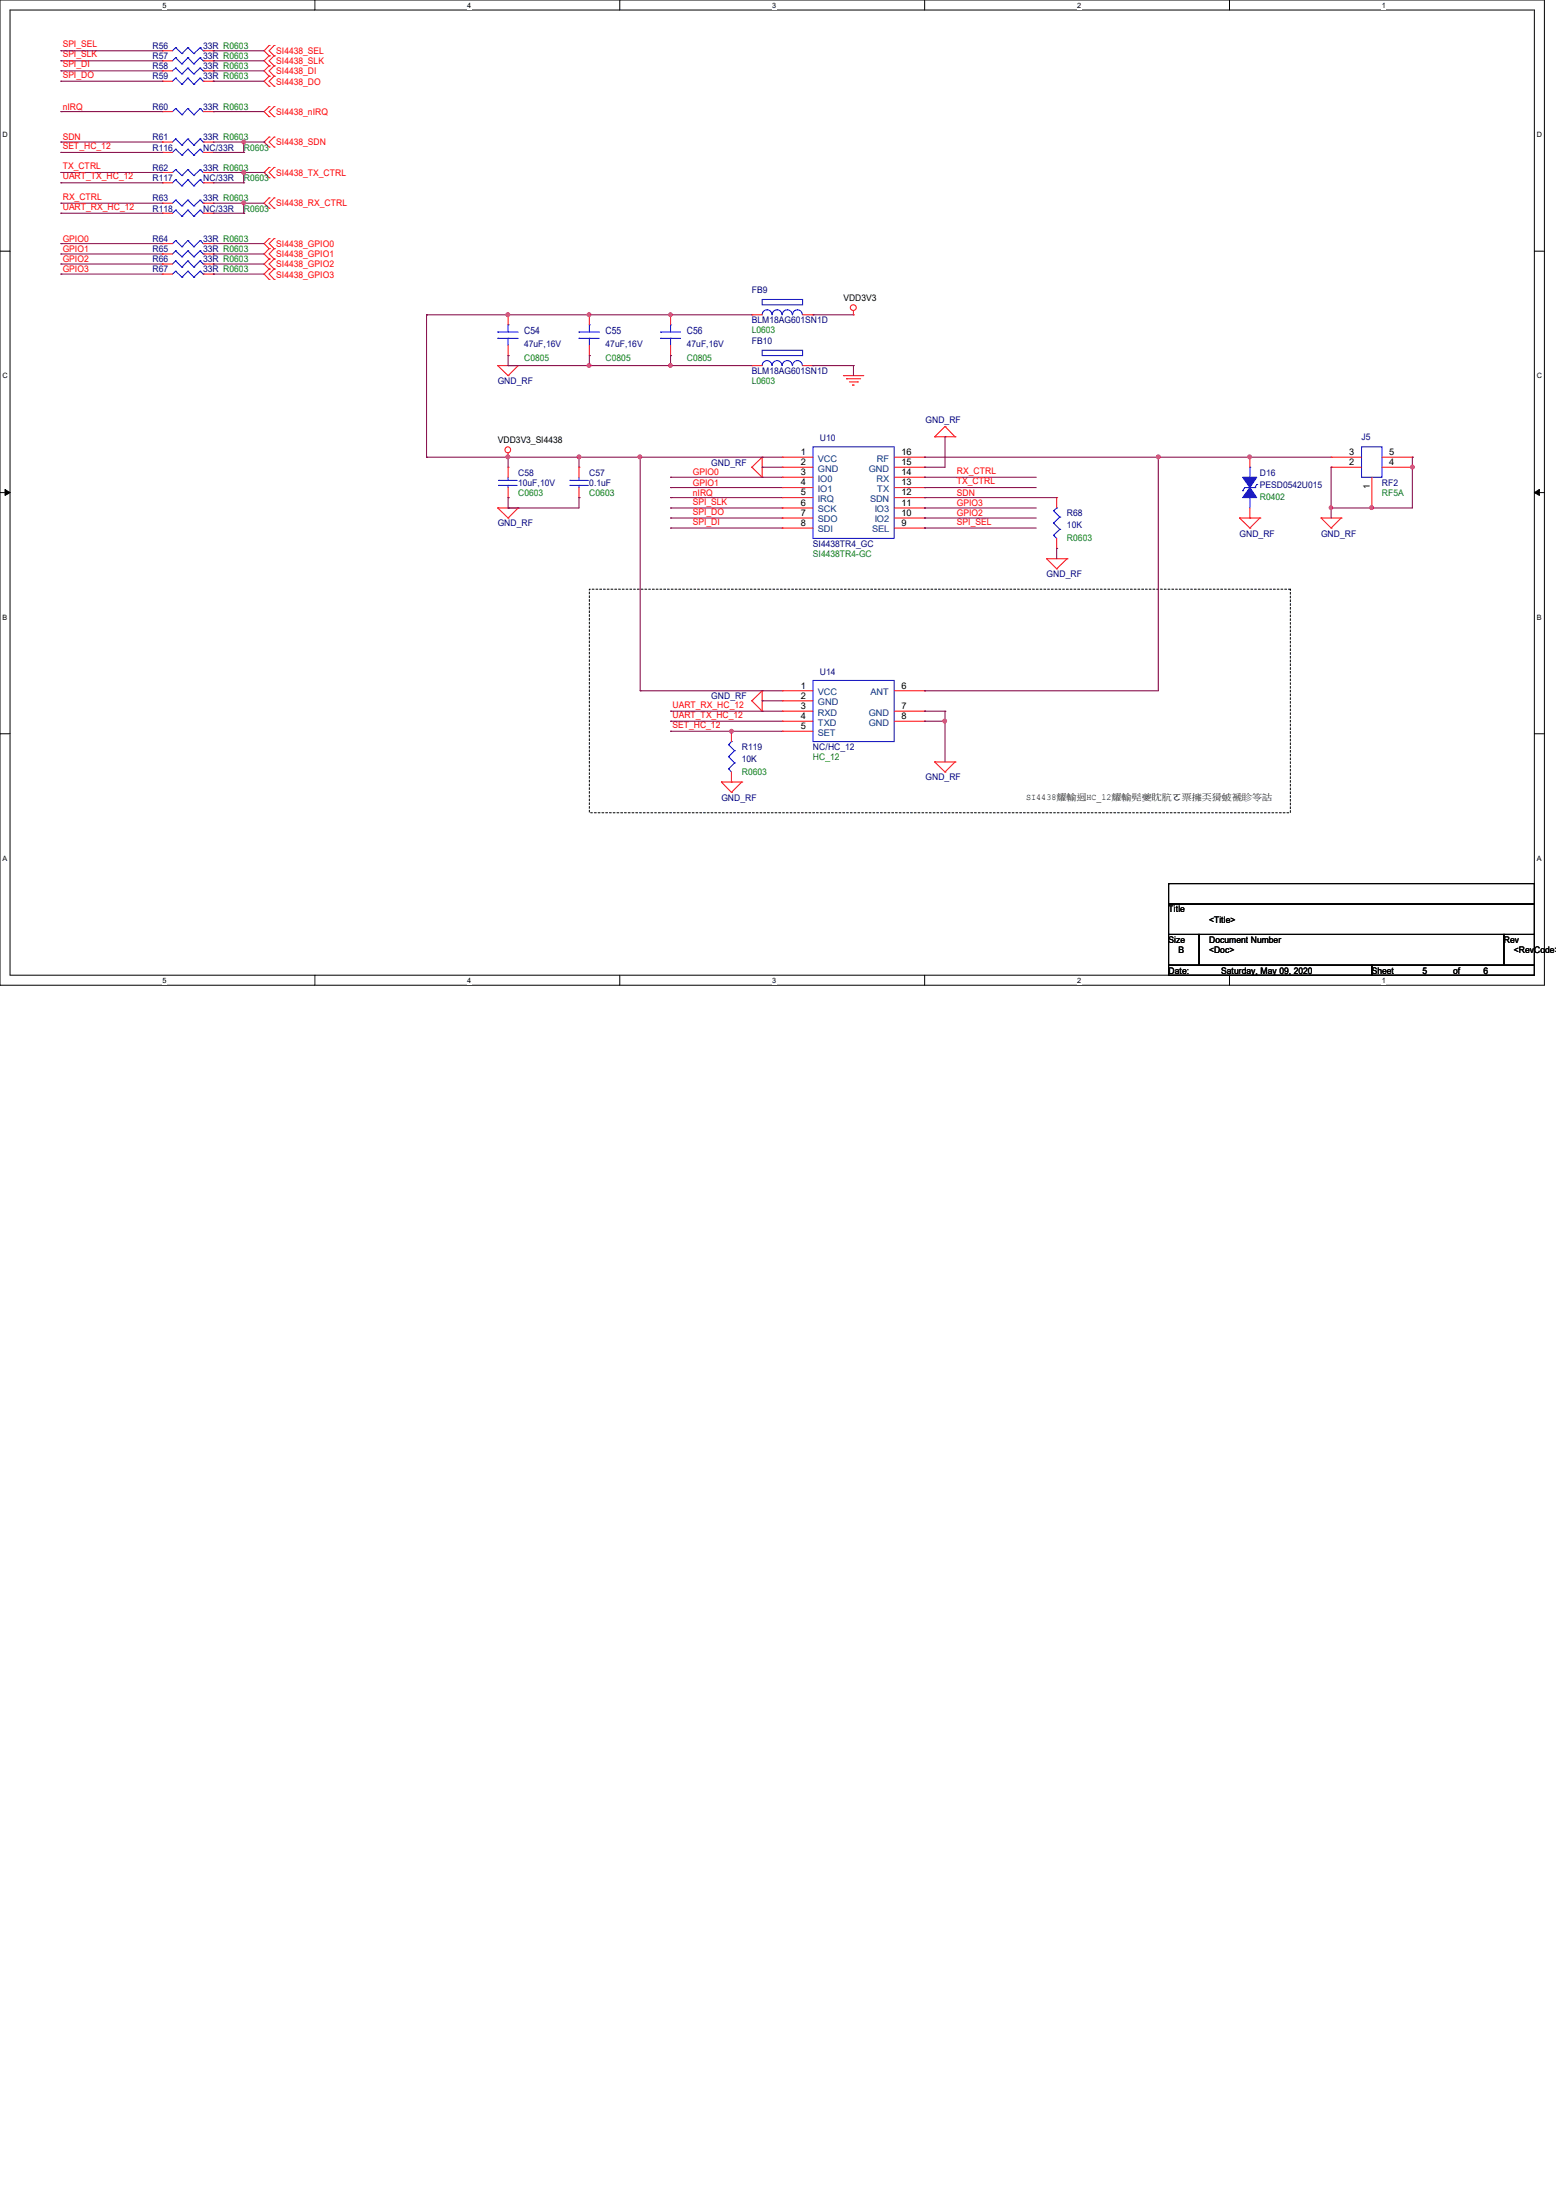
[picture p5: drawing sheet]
<svg xmlns="http://www.w3.org/2000/svg" width="210mm" height="297mm" viewBox="0 0 210 297" stroke-linecap="round" stroke-linejoin="round" font-family="sans-serif">
<path d="M0 0h208.4v133h-208.4zM1.4 1.4h205.7v130.3h-205.7z" fill="none" stroke="#000" stroke-width=".13"/>
<g fill="#fff">
<path d="M21.9 .1h.6v1.1h-.6z"/>
<path d="M21.9 131.8h.6v1.1h-.6z"/>
</g>
<path d="M42.5 0v1.4M42.5 131.7v1.3" fill="none" stroke="#000" stroke-width=".13"/>
<g fill="#fff">
<path d="M63.1 .1h.5v1.1h-.5z"/>
<path d="M63.1 131.8h.5v1.1h-.5z"/>
</g>
<path d="M83.7 0v1.4M83.7 131.7v1.3" fill="none" stroke="#000" stroke-width=".13"/>
<g fill="#fff">
<path d="M104.2 .1h.6v1.1h-.6z"/>
<path d="M104.2 131.8h.6v1.1h-.6z"/>
</g>
<path d="M124.8 0v1.4M124.8 131.7v1.3" fill="none" stroke="#000" stroke-width=".13"/>
<g fill="#fff">
<path d="M145.4 .1h.5v1.1h-.5z"/>
<path d="M145.4 131.8h.5v1.1h-.5z"/>
</g>
<path d="M165.9 0v1.4M165.9 131.7v1.3" fill="none" stroke="#000" stroke-width=".13"/>
<g fill="#fff">
<path d="M186.5 .1h.6v1.1h-.6z"/>
<path d="M186.5 131.8h.6v1.1h-.6z"/>
<path d="M.3 17.6h.8v1.1h-.8z"/>
<path d="M207.4 17.6h.8v1.1h-.8z"/>
<path d="M.3 50.2h.8v1.1h-.8z"/>
<path d="M207.4 50.2h.8v1.1h-.8z"/>
</g>
<path d="M0 33.9h1.4M207.1 33.9h1.3" fill="none" stroke="#000" stroke-width=".13"/>
<g fill="#fff">
<path d="M.3 82.8h.7v1.1h-.7z"/>
<path d="M207.4 82.8h.7v1.1h-.7z"/>
</g>
<path d="M0 66.5h1.4M207.1 66.5h1.3" fill="none" stroke="#000" stroke-width=".13"/>
<path d="M.7 66.1l.7 .4-.7 .4zM207.1 66.5l.7-.4v.8z" fill="#000" stroke="#000" stroke-width=".13"/>
<g fill="#fff">
<path d="M.3 115.3h.7v1.1h-.7z"/>
<path d="M207.4 115.3h.7v1.1h-.7z"/>
</g>
<path d="M0 99.1h1.4M207.1 99.1h1.3M157.7 119.3h49.4v2.7h-49.4zM157.7 122h49.4v4.2h-49.4zM157.7 126.2h4.1v4.1h-4.1zM157.7 130.3h27.5v1.4h-27.5zM161.8 126.2h41.2v4.1h-41.2zM185.2 130.3h21.9v1.4h-21.9zM203 126.2h4.1v4.1h-4.1z" fill="none" stroke="#000" stroke-width=".13"/>
<path d="M79.5 79.5h94.7v30.2h-94.7z" fill="none" stroke="#000" stroke-width=".13" stroke-dasharray=".3"/>
<g fill="none" stroke="#f00" stroke-width=".13">
<path d="M21.9 11h.1M21.9 6.9h.1M21.9 15.1h.1M21.9 8.2h.1M21.9 19.2h.1M21.9 9.6h.1M21.9 11h1.4M21.9 6.9h1.4M21.9 15.1h1.4M21.9 8.2h1.4M21.9 19.2h1.4M21.9 9.6h1.4"/>
<path d="M27.4 11h1.4M27.4 6.9h1.4M27.4 15.1h1.4M27.4 8.2h1.4M27.4 19.2h1.4M27.4 9.6h1.4M28.8 11h.1M28.8 6.9h.1M28.8 15.1h.1M28.8 8.2h.1M28.8 19.2h.1M28.8 9.6h.1"/>
<path d="M36.3 10.3h.1M36.3 11.6h.1M36.3 7.5h.1M36.3 8.9h.1M36.3 6.1h.1M36.3 14.4h.1M36.3 15.7h.1M36.3 18.5h.1M36.3 19.9h.1M36.3 10.3l-.7 .7 .7 .6M36.3 7.5l-.7 .7 .7 .7M36.3 8.9l-.7 .7 .7 .7"/>
<path d="M36.3 6.1l-.7 .8 .7 .6M36.3 14.4l-.7 .7 .7 .6M36.3 18.5l-.7 .7 .7 .7M37 11.6h.1M37 10.3h.1M37 8.9h.1M37 7.5h.1M37 6.1h.1M37 15.7h.1M37 14.4h.1M37 19.9h.1M37 18.5h.1"/>
<path d="M37 10.3l-.7 .7 .7 .6M37 7.5l-.7 .7 .7 .7M37 8.9l-.7 .7 .7 .7M37 6.1l-.7 .8 .7 .6M37 14.4l-.7 .7 .7 .6M37 18.5l-.7 .7 .7 .7M21.9 24.7h.1M21.9 35.6h.1M21.9 37h.1M21.9 28.8h.1M21.9 20.6h.1M21.9 23.3h.1"/>
<path d="M21.9 27.4h.1M21.9 32.9h.1M21.9 34.3h.1M21.9 24.7h1.4M21.9 35.6h1.4M21.9 37h1.4M21.9 28.8h1.4M21.9 20.6h1.4M21.9 23.3h1.4M21.9 27.4h1.4M21.9 32.9h1.4M21.9 34.3h1.4"/>
<path d="M27.4 24.7h1.4M27.4 35.6h1.4M27.4 37h1.4M27.4 28.8h1.4M27.4 20.6h1.4M27.4 23.3h1.4M27.4 27.4h1.4M27.4 32.9h1.4M27.4 34.3h1.4M28.8 24.7h.1M28.8 35.6h.1M28.8 37h.1"/>
<path d="M28.8 28.8h.1M28.8 20.6h.1M28.8 23.3h.1M28.8 27.4h.1M28.8 32.9h.1M28.8 34.3h.1M36.3 22.6h.1M36.3 24h.1M36.3 26.7h.1M36.3 28.1h.1M36.3 32.2h.1M36.3 33.6h.1"/>
<path d="M36.3 35h.1M36.3 36.3h.1M36.3 37.7h.1M36.3 22.6l-.7 .7 .7 .7M36.3 26.7l-.7 .7 .7 .7M36.3 32.2l-.7 .7 .7 .7M36.3 33.6l-.7 .7 .7 .7M36.3 35l-.7 .6 .7 .7M36.3 36.3l-.7 .7 .7 .7M37 24h.1M37 22.6h.1M37 28.1h.1"/>
<path d="M37 26.7h.1M37 33.6h.1M37 32.2h.1M37 35h.1M37 36.3h.1M37 37.7h.1M37 22.6l-.7 .7 .7 .7M37 26.7l-.7 .7 .7 .7M37 32.2l-.7 .7 .7 .7M37 33.6l-.7 .7 .7 .7M37 35l-.7 .6 .7 .7M37 36.3l-.7 .7 .7 .7"/>
<path d="M67.2 49.4h.1M67.2 49.4h2.7M67.2 49.4l1.4 1.3M68.6 50.7h.1M68.6 48h.1M68.6 42.5h.1M68.6 42.5v1.4M68.6 46.6v1.4M69.9 49.4h.1M69.9 49.4l-1.3 1.3M79.5 48h.1M79.5 42.5h.1"/>
<path d="M79.5 42.5v1.4M79.5 46.6v1.4M90.5 48h.1M90.5 42.5h.1M90.5 42.5v1.4M90.5 46.6v1.4M101.5 49.4h.1M101.5 42.5h.1M101.5 49.4h1.4M101.5 42.5h1.4M108.3 49.4h1.4M108.3 42.5h1.4"/>
<path d="M109.7 49.4h.1M109.7 42.5h.1M113.8 50.7h.1M113.8 50.7h2.8M114.3 51.1h.1M114.3 51.1h1.9M114.6 51.6h1.1M115.1 52h.1M115.1 52h.2M115.2 42.5h.1M115.2 42v.5M115.7 51.6h.1"/>
<path d="M126.2 59h.1M126.2 59h2.7M127.6 57.6h.1M127.6 57.6l-1.4 1.4M127.6 57.6l1.3 1.4M128.9 59h.1M67.2 68.6h.1M67.2 68.6h2.7M67.2 68.6l1.4 1.3M68.6 61.7h.1M68.6 69.9h.1M68.6 67.2h.1"/>
<path d="M68.6 63.1h.1M68.6 61.2v.5M68.6 63.1v1.3M68.6 65.8v1.4M69.9 68.6h.1M69.9 68.6l-1.3 1.3M78.1 67.2h.1M78.1 63.1h.1M78.1 63.1v1.3M78.1 65.8v1.4M101.5 63.1h.1M101.5 63.1l1.4 1.3"/>
<path d="M102.9 64.4h.1M102.9 61.7h.1M102.9 61.7v2.7M102.9 61.7l-1.4 1.4M105.6 61.7h.1M105.6 63.1h.1M105.6 64.4h.1M105.6 65.8h.1M105.6 67.2h.1M105.6 68.6h.1M105.6 69.9h.1M105.6 71.3h.1"/>
<path d="M105.6 68.6h4.1M105.6 69.9h4.1M105.6 61.7h4.1M105.6 63.1h4.1M105.6 64.4h4.1M105.6 65.8h4.1M105.6 67.2h4.1M105.6 71.3h4.1M120.7 68.6h4.1M120.7 69.9h4.1M120.7 61.7h4.1M120.7 63.1h4.1"/>
<path d="M120.7 64.4h4.1M120.7 65.8h4.1M120.7 67.2h4.1M120.7 71.3h4.1M124.8 71.3h.1M124.8 69.9h.1M124.8 68.6h.1M124.8 67.2h.1M124.8 65.8h.1M124.8 64.4h.1M124.8 63.1h.1M124.8 61.7h.1"/>
<path d="M141.3 75.4h.1M141.3 75.4h2.7M141.3 75.4l1.3 1.4M142.6 76.8h.1M142.6 74h.1M142.6 67.2h.1M142.6 67.2v1.4M142.6 72.7v1.3M144 75.4h.1M144 75.4l-1.4 1.4M167.3 69.9h.1M167.3 69.9h2.8"/>
<path d="M167.3 69.9l1.4 1.4M168.7 71.3h.1M168.7 69.9h.1M168.7 61.7h.1M168.7 61.7v1.4M168.7 68.6v1.3M170.1 69.9h.1M170.1 69.9l-1.4 1.4M178.3 69.9h.1M178.3 69.9h2.7M178.3 69.9l1.4 1.4M179.7 71.3h.1"/>
<path d="M179.7 61.7h.1M179.7 63.1h.1M179.7 61.7h4.1M179.7 63.1h4.1M181 69.9h.1M181 69.9l-1.3 1.4M185.2 68.6h.1M185.2 64.4v4.2M186.5 61.7h4.1M186.5 63.1h4.1M190.6 63.1h.1M190.6 61.7h.1"/>
<path d="M98.7 98.7h.1M98.7 98.7v1.4M101.5 94.6h.1M101.5 94.6l1.4 1.4M102.9 96h.1M102.9 93.3h.1M102.9 93.3v2.7M102.9 93.3l-1.4 1.3M105.6 93.3h.1M105.6 94.6h.1M105.6 96h.1M105.6 97.4h.1"/>
<path d="M105.6 98.7h.1M105.6 93.3h4.1M105.6 94.6h4.1M105.6 96h4.1M105.6 97.4h4.1M105.6 98.7h4.1M120.7 93.3h4.1M120.7 96h4.1M120.7 97.4h4.1M124.8 93.3h.1M124.8 96h.1M124.8 97.4h.1"/>
<path d="M97.4 105.6h.1M97.4 105.6h2.7M97.4 105.6l1.3 1.4M98.7 107h.1M98.7 105.6h.1M98.7 104.2v1.4M100.1 105.6h.1M100.1 105.6l-1.4 1.4M126.2 102.9h.1M126.2 102.9h2.7M126.2 102.9l1.4 1.3M127.6 104.2h.1"/>
<path d="M128.9 102.9h.1M128.9 102.9l-1.3 1.3"/>
<circle cx="115.2" cy="41.5" r=".39"/>
<circle cx="68.5" cy="60.7" r=".39"/>
</g>
<g fill="none" stroke="#00f" stroke-width=".13">
<path d="M23.7 10.5h.1M23.7 6.4h.1M23.7 14.6h.1M23.7 7.8h.1M23.7 18.8h.1M23.7 9.2h.1M23.7 10.5l-.4 .5M23.7 10.5l.9 .9M23.7 6.4l-.4 .5M23.7 6.4l.9 .8M23.7 14.6l-.4 .5M23.7 14.6l.9 .9"/>
<path d="M23.7 7.8l-.4 .4M23.7 7.8l.9 .8M23.7 18.8l-.4 .4M23.7 18.8l.9 .8M23.7 9.2l-.4 .4M23.7 9.2l.9 .8M24.6 11.4h.1M24.6 7.2h.1M24.6 15.5h.1M24.6 8.6h.1M24.6 19.6h.1M24.6 10h.1"/>
<path d="M25.4 10.5h.1M25.4 6.4h.1M25.4 14.6h.1M25.4 7.8h.1M25.4 18.8h.1M25.4 9.2h.1M25.4 10.5l-.8 .9M25.4 10.5l.8 .9M25.4 6.4l-.8 .8M25.4 6.4l.8 .8M25.4 14.6l-.8 .9M25.4 14.6l.8 .9"/>
<path d="M25.4 7.8l-.8 .8M25.4 7.8l.8 .8M25.4 18.8l-.8 .8M25.4 18.8l.8 .8M25.4 9.2l-.8 .8M25.4 9.2l.8 .8M26.2 11.4h.1M26.2 7.2h.1M26.2 15.5h.1M26.2 8.6h.1M26.2 19.6h.1M26.2 10h.1"/>
<path d="M27 10.5h.1M27 6.4h.1M27 14.6h.1M27 7.8h.1M27 18.8h.1M27 9.2h.1M27 10.5l-.8 .9M27 10.5l.4 .5M27 6.4l-.8 .8M27 6.4l.4 .5M27 14.6l-.8 .9M27 14.6l.4 .5"/>
<path d="M27 7.8l-.8 .8M27 7.8l.4 .4M27 18.8l-.8 .8M27 18.8l.4 .4M27 9.2l-.8 .8M27 9.2l.4 .4M27.4 11h.1M27.4 6.9h.1M27.4 15.1h.1M27.4 8.2h.1M27.4 19.2h.1M27.4 9.6h.1"/>
<path d="M23.7 24.3h.1M23.7 35.2h.1M23.7 36.6h.1M23.7 28.4h.1M23.7 20.2h.1M23.7 22.9h.1M23.7 27h.1M23.7 32.5h.1M23.7 33.9h.1M23.7 24.3l-.4 .4M23.7 24.3l.9 .8M23.7 35.2l-.4 .4"/>
<path d="M23.7 35.2l.9 .9M23.7 36.6l-.4 .4M23.7 36.6l.9 .8M23.7 28.4l-.4 .4M23.7 28.4l.9 .8M23.7 20.2l-.4 .4M23.7 20.2l.9 .8M23.7 22.9l-.4 .4M23.7 22.9l.9 .8M23.7 27l-.4 .4M23.7 27l.9 .8M23.7 32.5l-.4 .4"/>
<path d="M23.7 32.5l.9 .8M23.7 33.9l-.4 .4M23.7 33.9l.9 .8M24.6 25.1h.1M24.6 36.1h.1M24.6 37.4h.1M24.6 29.2h.1M24.6 21h.1M24.6 23.7h.1M24.6 27.8h.1M24.6 33.3h.1M24.6 34.7h.1"/>
<path d="M25.4 24.3h.1M25.4 35.2h.1M25.4 36.6h.1M25.4 28.4h.1M25.4 20.2h.1M25.4 22.9h.1M25.4 27h.1M25.4 32.5h.1M25.4 33.9h.1M25.4 24.3l-.8 .8M25.4 24.3l.8 .8M25.4 35.2l-.8 .9"/>
<path d="M25.4 35.2l.8 .9M25.4 36.6l-.8 .8M25.4 36.6l.8 .8M25.4 28.4l-.8 .8M25.4 28.4l.8 .8M25.4 20.2l-.8 .8M25.4 20.2l.8 .8M25.4 22.9l-.8 .8M25.4 22.9l.8 .8M25.4 27l-.8 .8M25.4 27l.8 .8M25.4 32.5l-.8 .8"/>
<path d="M25.4 32.5l.8 .8M25.4 33.9l-.8 .8M25.4 33.9l.8 .8M26.2 25.1h.1M26.2 36.1h.1M26.2 37.4h.1M26.2 29.2h.1M26.2 21h.1M26.2 23.7h.1M26.2 27.8h.1M26.2 33.3h.1M26.2 34.7h.1"/>
<path d="M27 24.3h.1M27 35.2h.1M27 36.6h.1M27 28.4h.1M27 20.2h.1M27 22.9h.1M27 27h.1M27 32.5h.1M27 33.9h.1M27 24.3l-.8 .8M27 24.3l.4 .4M27 35.2l-.8 .9"/>
<path d="M27 35.2l.4 .4M27 36.6l-.8 .8M27 36.6l.4 .4M27 28.4l-.8 .8M27 28.4l.4 .4M27 20.2l-.8 .8M27 20.2l.4 .4M27 22.9l-.8 .8M27 22.9l.4 .4M27 27l-.8 .8M27 27l.4 .4M27 32.5l-.8 .8"/>
<path d="M27 32.5l.4 .4M27 33.9l-.8 .8M27 33.9l.4 .4M27.4 24.7h.1M27.4 35.6h.1M27.4 37h.1M27.4 28.8h.1M27.4 20.6h.1M27.4 23.3h.1M27.4 27.4h.1M27.4 32.9h.1M27.4 34.3h.1"/>
<path d="M67.2 44.8h.1M67.2 45.7h.1M67.2 44.8h2.7M67.2 45.7h2.7M68.6 43.9h.1M68.6 45.7h.1M68.6 43.9v.9M68.6 45.7v.9M78.1 44.8h.1M78.1 45.7h.1M78.1 44.8h2.8M78.1 45.7h2.8"/>
<path d="M79.5 43.9h.1M79.5 45.7h.1M79.5 43.9v.9M79.5 45.7v.9M89.2 44.8h.1M89.2 45.7h.1M89.2 44.8h2.7M89.2 45.7h2.7M90.5 43.9h.1M90.5 45.7h.1M90.5 43.9v.9M90.5 45.7v.9"/>
<path d="M102.9 42.5a.66 .66 0 0 1 .6-.7 .66 .66 0 0 1 .7 .7M102.9 47.3h5.4v.7h-5.4zM102.9 40.4h5.4v.7h-5.4zM104.2 49.4a.66 .66 0 0 0-.7-.7 .66 .66 0 0 0-.6 .7M104.2 42.5a.66 .66 0 0 1 .7-.7 .66 .66 0 0 1 .6 .7M105.5 49.4a.66 .66 0 0 0-.6-.7 .66 .66 0 0 0-.7 .7M106.9 49.4a.68 .68 0 0 0-.6-.7 .68 .68 0 0 0-.7 .7M106.9 42.5a.68 .68 0 0 0-.6-.7 .68 .68 0 0 0-.7 .7M107 42.5a.66 .66 0 0 1 .6-.7 .66 .66 0 0 1 .7 .7M108.3 49.4a.66 .66 0 0 0-.7-.7 .66 .66 0 0 0-.6 .7M67.3 64.9h.1M67.3 65.5h.1"/>
<path d="M67.3 64.9h2.5M67.3 65.5h2.5M68.6 65.5h.1M68.6 64.9h.1M68.6 64.4v.5M68.6 65.5v.3M76.9 64.9h.1M76.9 65.5h.1M76.9 64.9h2.5M76.9 65.5h2.5M78.1 65.5h.1M78.1 64.9h.1"/>
<path d="M78.1 64.4v.5M78.1 65.5v.3M109.7 60.3h11v12.4h-11zM142.2 72.3h.1M142.2 70.6h.1M142.2 69h.1M142.2 72.3l.4 .4M142.2 70.6l.8 .9M142.2 69l.8 .8M142.6 68.6h.1M142.6 68.6l-.4 .4M143 71.5h.1"/>
<path d="M143 69.8h.1M143 71.5l-.8 .8M143 69.8l-.8 .8M167.7 66.3h.1M168.7 67.2h.1M168.7 63.1h.1M168.7 63.1v1.3M168.7 67.2v1.4M169.4 65.8h.1M169.4 65.8h-1.4l-.3 .5M169.6 65.4h.1M169.6 65.4l-.2 .4"/>
<path d="M183.8 60.3h2.7v4.1h-2.7zM109.7 91.9h11v8.2h-11zM98.3 103.8h.1M98.3 102.2h.1M98.3 100.5h.1M98.3 103.8l.4 .4M98.3 102.2l.8 .8M98.3 100.5l.8 .8M98.7 100.1h.1M98.7 100.1l-.4 .4M99.1 103h.1M99.1 101.3h.1"/>
<path d="M99.1 103l-.8 .8M99.1 101.3l-.8 .9"/>
</g>
<g fill="#00f" stroke="#00f" stroke-width=".13">
<path d="M168.7 65.8l.9 1.4h-1.9z" fill-rule="evenodd"/>
<path d="M167.7 64.4h1.9l-.9 1.4z" fill-rule="evenodd"/>
</g>
<g fill="none" stroke="#800040" stroke-width=".13">
<path d="M8.2 15.1h.1M8.2 8.2h.1M8.2 11h.1M8.2 9.6h.1M8.2 6.9h.1M8.2 19.2h.1M8.2 15.1h13.7M8.2 8.2h13.7M8.2 11h13.7M8.2 9.6h13.7M8.2 6.9h13.7M8.2 19.2h13.7"/>
<path d="M28.8 6.9h.1M28.8 8.2h.1M28.8 9.6h.1M28.8 11h.1M28.8 15.1h.1M28.8 15.1h6.8M28.8 8.2h6.8M28.8 11h6.8M28.8 9.6h6.8M28.8 6.9h6.8M28.8 19.2h6.8M32.9 19.2h.1"/>
<path d="M32.9 19.2v1.4M35.6 19.2h.1M8.2 23.3h.1M8.2 27.4h.1M8.2 32.9h.1M8.2 34.3h.1M8.2 35.6h.1M8.2 37h.1M8.2 20.6h.1M8.2 24.7h.1M8.2 28.8h.1M8.2 27.4h13.7"/>
<path d="M8.2 23.3h13.7M8.2 32.9h13.7M8.2 34.3h13.7M8.2 35.6h13.7M8.2 37h13.7M8.2 20.6h13.7M8.2 24.7h13.7M8.2 28.8h13.7M28.8 32.9h.1M28.8 34.3h.1M28.8 35.6h.1M28.8 37h.1"/>
<path d="M28.8 27.4h6.8M28.8 23.3h6.8M28.8 32.9h6.8M28.8 34.3h6.8M28.8 35.6h6.8M28.8 37h6.8M28.8 20.6h4.1M28.8 24.7h4.1M28.8 28.8h4.1M32.9 27.4h.1M32.9 23.3h.1M32.9 20.6h.1"/>
<path d="M32.9 24.7h.1M32.9 28.8h.1M32.9 23.3v1.4M32.9 27.4v1.4M35.6 23.3h.1M57.6 42.5h.1M57.6 42.5h43.9M57.6 42.5v19.2M68.6 49.4h.1M68.6 48h.1M68.6 42.5h.1M68.6 48v1.4"/>
<path d="M68.6 49.4h32.9M79.5 48h.1M79.5 49.4h.1M79.5 42.5h.1M79.5 48v1.4M90.5 48h.1M90.5 49.4h.1M90.5 42.5h.1M90.5 48v1.4M109.7 49.4h.1M109.7 42.5h.1M109.7 42.5h5.5"/>
<path d="M109.7 49.4h5.5M115.2 49.4h.1M115.2 49.4v1.3M127.6 59h.1M127.6 59v4.1h-2.8M57.6 61.7h.1M57.6 61.7h48M68.6 68.6h.1M68.6 67.2h.1M68.6 61.7h.1M68.6 61.7v1.4M68.6 67.2v1.4"/>
<path d="M78.1 61.7h.1M78.1 67.2h.1M78.1 67.2v1.4h-9.5M78.1 61.7v1.4M86.4 61.7h.1M86.4 61.7v31.6M90.5 67.2h.1M90.5 68.6h.1M90.5 69.9h.1M90.5 71.3h.1M90.5 64.4h.1M90.5 65.8h.1"/>
<path d="M90.5 67.2h15.1M90.5 68.6h15.1M90.5 69.9h15.1M90.5 71.3h15.1M90.5 64.4h15.1M90.5 65.8h15.1M102.9 63.1h.1M102.9 63.1h2.7M124.8 64.4h.1M124.8 65.8h.1M124.8 67.2h.1M124.8 71.3h.1"/>
<path d="M124.8 61.7h.1M124.8 68.6h.1M124.8 69.9h.1M124.8 63.1h.1M124.8 67.2h17.8M124.8 68.6h15.1M124.8 69.9h15.1M124.8 71.3h15.1M124.8 64.4h15.1M124.8 65.8h15.1M124.8 61.7h54.9M142.6 74h.1"/>
<path d="M142.6 74v1.4M156.3 61.7h.1M156.3 61.7v31.6h-31.5M168.7 61.7h.1M179.7 63.1h.1M179.7 68.6h.1M179.7 63.1v6.8M185.2 68.6h.1M190.6 61.7h.1M190.6 63.1h.1M190.6 61.7v6.9h-10.9M86.4 93.3h.1"/>
<path d="M86.4 93.3h19.2M90.5 98.7h.1M90.5 97.4h.1M90.5 96h.1M90.5 96h15.1M90.5 97.4h15.1M90.5 98.7h15.1M98.7 98.7h.1M102.9 94.6h.1M102.9 94.6h2.7M124.8 96h.1M124.8 97.4h.1"/>
<path d="M124.8 93.3h.1M124.8 96h2.8M124.8 97.4h2.8M127.6 96h.1M127.6 97.4h.1M127.6 96v6.9"/>
</g>
<g fill="#f0f" stroke="#f0f" stroke-width=".13">
<circle cx="32.9" cy="19.2" r=".25"/>
<circle cx="78.1" cy="61.7" r=".25"/>
<circle cx="179.6" cy="68.5" r=".24"/>
<circle cx="185.1" cy="68.5" r=".25"/>
<circle cx="79.5" cy="49.3" r=".25"/>
<circle cx="68.5" cy="61.7" r=".25"/>
<circle cx="90.5" cy="49.3" r=".24"/>
<circle cx="79.5" cy="42.5" r=".25"/>
<circle cx="68.5" cy="42.5" r=".25"/>
<circle cx="90.5" cy="42.5" r=".24"/>
<circle cx="190.6" cy="63.1" r=".25"/>
<circle cx="86.4" cy="61.7" r=".25"/>
<circle cx="127.5" cy="97.3" r=".25"/>
<circle cx="156.3" cy="61.7" r=".25"/>
<circle cx="168.7" cy="61.7" r=".25"/>
<circle cx="32.9" cy="23.3" r=".25"/>
<circle cx="32.9" cy="27.4" r=".25"/>
<circle cx="98.7" cy="98.7" r=".25"/>
</g>
<g font-size="1.4" fill="#000080">
<text x="70.7" y="45.1">C54</text>
<text x="81.7" y="45.1">C55</text>
<text x="92.7" y="45.1">C56</text>
</g>
<g font-size="1.2" fill="#f00">
<text x="8.5" y="7.7">SPI_SLK</text>
<text x="8.5" y="10.5">SPI_DO</text>
<text x="8.5" y="9.1">SPI_DI</text>
<text x="8.5" y="6.4">SPI_SEL</text>
<text x="37.3" y="11.4">SI4438_DO</text>
<text x="37.3" y="8.7">SI4438_SLK</text>
<text x="37.3" y="10">SI4438_DI</text>
<text x="37.3" y="7.3">SI4438_SEL</text>
<text x="8.5" y="14.8">nIRQ</text>
<text x="37.3" y="15.5">SI4438_nIRQ</text>
<text x="8.5" y="18.9">SDN</text>
<text x="8.5" y="22.8">TX_CTRL</text>
<text x="8.5" y="20.1">SET_HC_12</text>
<text x="37.3" y="19.6">SI4438_SDN</text>
<text x="37.3" y="23.7">SI4438_TX_CTRL</text>
<text x="8.5" y="27">RX_CTRL</text>
<text x="8.5" y="24.2">UART_TX_HC_12</text>
<text x="8.5" y="28.3">UART_RX_HC_12</text>
<text x="37.3" y="27.9">SI4438_RX_CTRL</text>
<text x="8.5" y="32.6">GPIO0</text>
<text x="8.5" y="34">GPIO1</text>
<text x="8.5" y="35.4">GPIO2</text>
<text x="37.3" y="33.4">SI4438_GPIO0</text>
<text x="37.3" y="34.7">SI4438_GPIO1</text>
<text x="8.5" y="36.7">GPIO3</text>
<text x="37.3" y="36.1">SI4438_GPIO2</text>
<text x="37.3" y="37.5">SI4438_GPIO3</text>
<text x="93.5" y="64.2">GPIO0</text>
<text x="93.5" y="65.6">GPIO1</text>
<text x="129.2" y="64">RX_CTRL</text>
<text x="129.2" y="65.4">TX_CTRL</text>
<text x="93.5" y="66.9">nIRQ</text>
<text x="93.5" y="68.1">SPI_SLK</text>
<text x="93.5" y="69.5">SPI_DO</text>
<text x="93.5" y="70.8">SPI_DI</text>
<text x="129.2" y="66.9">SDN</text>
<text x="129.2" y="70.8">SPI_SEL</text>
<text x="129.2" y="68.3">GPIO3</text>
<text x="129.2" y="69.7">GPIO2</text>
<text x="90.8" y="95.5">UART_RX_HC_12</text>
<text x="90.8" y="98.3">SET_HC_12</text>
<text x="90.8" y="96.9">UART_TX_HC_12</text>
</g>
<g font-size="1.2" fill="#000080">
<text x="20.6" y="10.7">R59</text>
<text x="20.6" y="6.6">R56</text>
<text x="20.6" y="8">R57</text>
<text x="20.6" y="9.4">R58</text>
<text x="27.4" y="10.7">33R R0603</text>
<text x="27.4" y="6.6">33R R0603</text>
<text x="27.4" y="8">33R R0603</text>
<text x="27.4" y="9.4">33R R0603</text>
<text x="20.6" y="14.9">R60</text>
<text x="27.4" y="14.9">33R R0603</text>
<text x="20.6" y="20.3">R116</text>
<text x="20.6" y="23.1">R62</text>
<text x="20.6" y="19">R61</text>
<text x="27.4" y="20.3">NC/33R</text>
<text x="27.4" y="23.1">33R R0603</text>
<text x="27.4" y="19">33R R0603</text>
<text x="20.6" y="24.4">R117</text>
<text x="20.6" y="28.6">R118</text>
<text x="20.6" y="27.2">R63</text>
<text x="27.4" y="24.4">NC/33R</text>
<text x="27.4" y="28.6">NC/33R</text>
<text x="27.4" y="27.2">33R R0603</text>
<text x="20.6" y="35.4">R66</text>
<text x="20.6" y="32.7">R64</text>
<text x="20.6" y="34">R65</text>
<text x="27.4" y="35.4">33R R0603</text>
<text x="27.4" y="32.7">33R R0603</text>
<text x="27.4" y="34">33R R0603</text>
<text x="20.6" y="36.8">R67</text>
<text x="27.4" y="36.8">33R R0603</text>
<text x="101.5" y="39.5">FB9</text>
<text x="70.7" y="46.8">47uF,16V</text>
<text x="81.7" y="46.8">47uF,16V</text>
<text x="92.7" y="46.8">47uF,16V</text>
<text x="101.5" y="46.4">FB10</text>
<text x="101.5" y="43.6">BLM18AG601SN1D</text>
<text x="67.2" y="51.9">GND_RF</text>
<text x="101.5" y="50.5">BLM18AG601SN1D</text>
<text x="110.7" y="59.6">U10</text>
<text x="124.9" y="57.1">GND_RF</text>
<text x="183.8" y="59.4">J5</text>
<text x="69.9" y="64.2">C58</text>
<text x="69.9" y="65.6">10uF,10V</text>
<text x="79.5" y="64.2">C57</text>
<text x="79.5" y="65.6">0.1uF</text>
<text x="96" y="62.9">GND_RF</text>
<text x="170" y="64.2">D16</text>
<text x="170" y="65.9">PESD0542U015</text>
<text x="186.5" y="65.6">RF2</text>
<text x="67.2" y="71.1">GND_RF</text>
<text x="144" y="69.7">R68</text>
<text x="144" y="71.3">10K</text>
<text x="109.7" y="73.8">SI4438TR4_GC</text>
<text x="141.3" y="77.9">GND_RF</text>
<text x="167.3" y="72.4">GND_RF</text>
<text x="178.3" y="72.4">GND_RF</text>
<text x="96" y="94.4">GND_RF</text>
<text x="110.7" y="91.1">U14</text>
<text x="100.1" y="101.3">R119</text>
<text x="109.7" y="101.3">NC/HC_12</text>
<text x="100.1" y="102.9">10K</text>
<text x="124.9" y="105.4">GND_RF</text>
<text x="97.4" y="108.1">GND_RF</text>
</g>
<g font-size="1.2" fill="#008000">
<text x="32.9" y="20.3">R0603</text>
<text x="32.9" y="24.4">R0603</text>
<text x="32.9" y="28.6">R0603</text>
<text x="101.5" y="45">L0603</text>
<text x="70.7" y="48.7">C0805</text>
<text x="81.7" y="48.7">C0805</text>
<text x="92.7" y="48.7">C0805</text>
<text x="101.5" y="51.9">L0603</text>
<text x="69.9" y="67">C0603</text>
<text x="79.5" y="67">C0603</text>
<text x="170" y="67.5">R0402</text>
<text x="186.5" y="67">RF5A</text>
<text x="109.7" y="75.2">SI4438TR4-GC</text>
<text x="144" y="73">R0603</text>
<text x="100.1" y="104.6">R0603</text>
<text x="109.7" y="102.6">HC_12</text>
</g>
<g font-size="1.2">
<text x="113.8" y="40.6">VDD3V3</text>
<text x="67.2" y="59.8">VDD3V3_SI4438</text>
<text x="108.1" y="61.4">1</text>
<text x="108.1" y="62.8">2</text>
<text x="108.1" y="64.1">3</text>
<text x="108.1" y="65.5">4</text>
<text x="121.7" y="65.5">13</text>
<text x="121.7" y="64.1">14</text>
<text x="121.7" y="62.8">15</text>
<text x="121.7" y="61.4">16</text>
<text x="182.1" y="61.4">3</text>
<text x="182.1" y="62.8">2</text>
<text x="187.5" y="62.8">4</text>
<text x="187.5" y="61.4">5</text>
<text x="108.1" y="66.9">5</text>
<text x="108.1" y="68.3">6</text>
<text x="108.1" y="69.6">7</text>
<text x="108.1" y="71">8</text>
<text x="121.7" y="71">9</text>
<text x="121.7" y="69.6">10</text>
<text x="121.7" y="68.3">11</text>
<text x="121.7" y="66.9">12</text>
<text x="184.9" y="66.1" transform="rotate(-90 184.9 66.1)">1</text>
<text x="108.1" y="93">1</text>
<text x="108.1" y="94.3">2</text>
<text x="108.1" y="95.7">3</text>
<text x="121.7" y="93">6</text>
<text x="121.7" y="95.7">7</text>
<text x="108.1" y="97.1">4</text>
<text x="108.1" y="98.4">5</text>
<text x="121.7" y="97.1">8</text>
<text x="138.5" y="108">SI4438耀輸迵HC_12耀輸髡夔眈肮ㄛ票擁奀猾蚾褫眕笭詁</text>
<text x="157.7" y="123.2">Title</text>
<text x="163.2" y="124.6">&lt;Title&gt;</text>
<text x="157.7" y="127.3">Size</text>
<text x="157.7" y="131.4">Date:</text>
<text x="159.1" y="128.7">B</text>
<text x="163.2" y="128.7">&lt;Doc&gt;</text>
<text x="163.2" y="127.3">Document Number</text>
<text x="164.8" y="131.4">Saturday, May 09, 2020</text>
<text x="185.2" y="131.4">Sheet</text>
<text x="192" y="131.4">5</text>
<text x="196.1" y="131.4">of</text>
<text x="200.2" y="131.4">6</text>
<text x="203" y="127.3">Rev</text>
<text x="204.3" y="128.7">&lt;RevCode&gt;</text>
</g>
<g font-size="1.2" fill="#004080">
<text x="110.4" y="62.3">VCC</text>
<text x="110.4" y="63.7">GND</text>
<text x="110.4" y="65">IO0</text>
<text x="117.3" y="63.7">GND</text>
<text x="118.3" y="65">RX</text>
<text x="118.4" y="62.3">RF</text>
<text x="110.4" y="66.4">IO1</text>
<text x="110.4" y="67.8">IRQ</text>
<text x="110.4" y="69.2">SCK</text>
<text x="110.4" y="70.5">SDO</text>
<text x="110.4" y="71.9">SDI</text>
<text x="117.4" y="67.8">SDN</text>
<text x="117.7" y="71.9">SEL</text>
<text x="118.1" y="70.5">IO2</text>
<text x="118.1" y="69.2">IO3</text>
<text x="118.4" y="66.4">TX</text>
<text x="110.4" y="93.9">VCC</text>
<text x="110.4" y="95.2">GND</text>
<text x="117.5" y="93.9">ANT</text>
<text x="110.4" y="96.6">RXD</text>
<text x="110.4" y="98">TXD</text>
<text x="110.4" y="99.3">SET</text>
<text x="117.3" y="96.6">GND</text>
<text x="117.3" y="98">GND</text>
</g>
<g font-size="1">
<text x="21.9" y="1">5</text>
<text x="63.1" y="1">4</text>
<text x="104.2" y="1">3</text>
<text x="145.4" y="1">2</text>
<text x="186.5" y="1">1</text>
<text x=".3" y="18.5">D</text>
<text x="207.4" y="18.5">D</text>
<text x=".3" y="51.1">C</text>
<text x="207.4" y="51.1">C</text>
<text x=".3" y="83.7">B</text>
<text x="207.4" y="83.7">B</text>
<text x=".3" y="116.2">A</text>
<text x="207.4" y="116.2">A</text>
<text x="21.9" y="132.7">5</text>
<text x="63.1" y="132.7">4</text>
<text x="104.2" y="132.7">3</text>
<text x="145.4" y="132.7">2</text>
<text x="186.5" y="132.7">1</text>
</g>
</svg>
